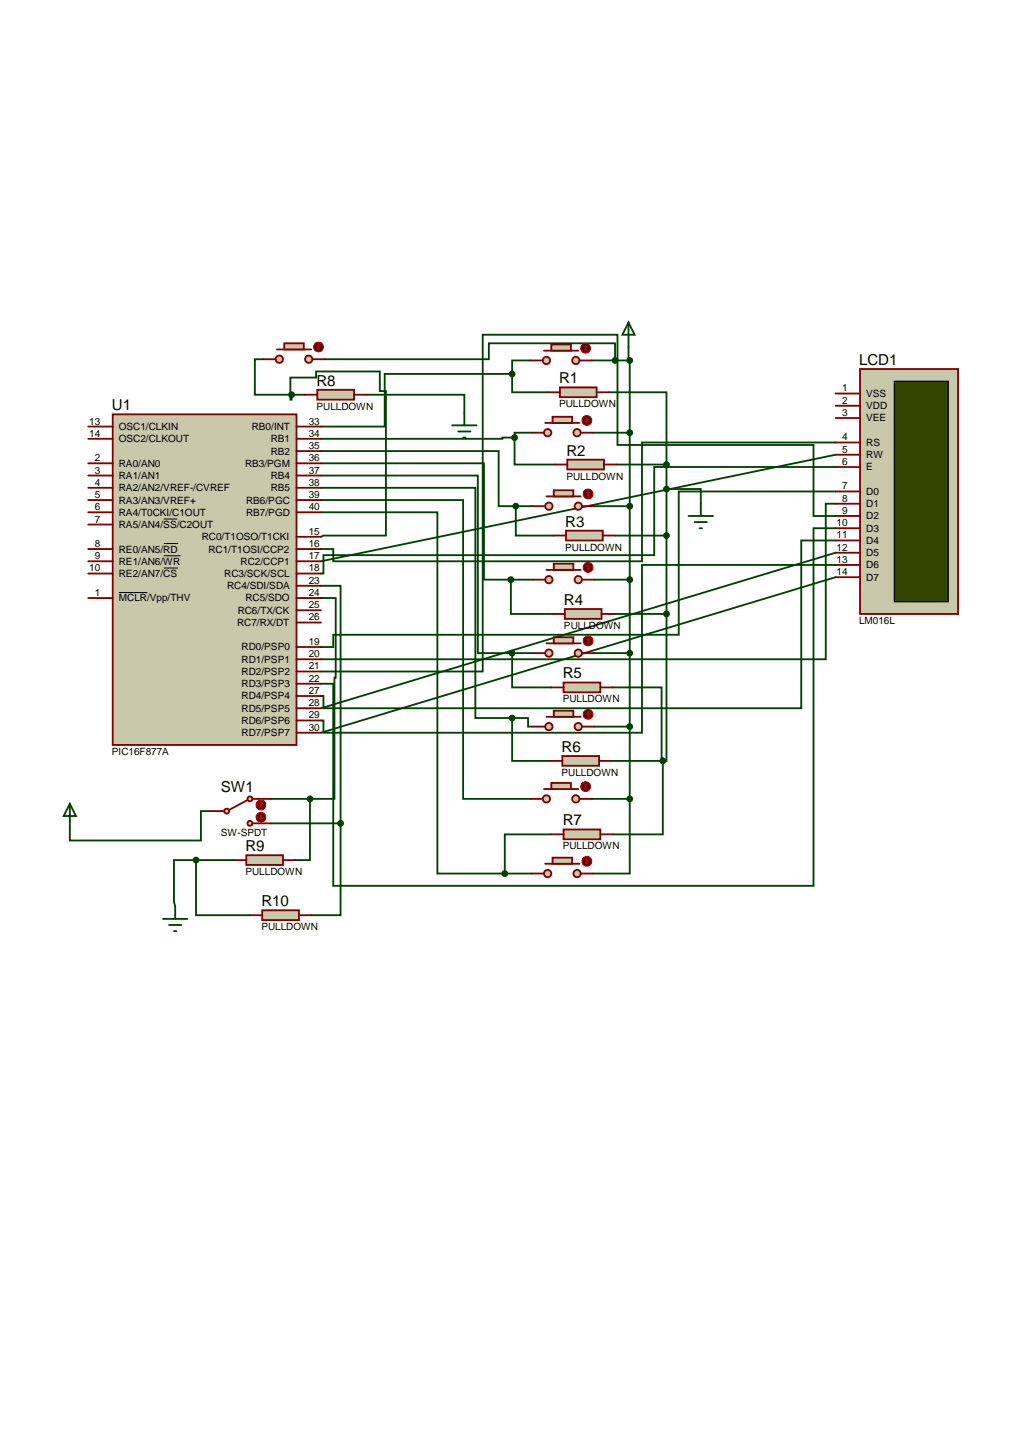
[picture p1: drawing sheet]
<svg xmlns="http://www.w3.org/2000/svg" width="210mm" height="297mm" viewBox="0 0 210 297" stroke-linecap="round" stroke-linejoin="round" font-family="sans-serif">
<g fill="none" stroke="#004000" stroke-width=".38">
<path d="M54.6 74.5h-1.8v7.4h7.7M67.3 74.5h34v-3.3h26.2v3.6M106.2 77.6v3.8h7.3M106.2 77.6h-26.4v10.9h-13.3M110 74.8h-3.8v2.8M122.7 74.8h7.9M130.3 72v2.5h.3v.3M130.6 74.8v90.9M60.5 81.9v1h-.3v-4.6h5.3v-1.3h13.2v4.1h1.3v30h-12.9l-.6 .2M60.5 81.9h2.7M66.5 93.6h36.9v11.4h3.5M66.5 96.1h33.8v24.1h5.6"/>
<path d="M66.5 98.6h32.6v36.9h7.1M75.9 81.9h20.4v3.8M106.7 90.8v5.6h8.4M106.7 90.8h-2.6v.2h-37.6M110.2 89.7h-3.5v1.1M122.9 89.7h7.7M126.2 81.4h12v15M127.8 96.4h10.4M138.2 96.4v30.9M173.2 91.8h-40.1v24.6h-64v-2.5h-2.6M173.2 96.9h-37.6v18.2h-68.5v3.9h-.6M173.2 94.3l-106.7 22.1"/>
<path d="M66.5 103.7h29.5v62h14M66.5 101.2h32.1v47.7h7.6M66.5 106.3h24.2v74.9h13.9M106.9 105v6.1h7.9M106.9 105h3.6M123.2 105h7.4M127.5 111.1h10.7M138.2 101.4h7.1v3.1M173.2 101.9h-32.5v29.8h-71.6v2.5h-2.6M173.2 104.5h-2v32.2h-104.7M173.2 107h-4.5v-14.7h-40.7v-22.9h-27.9v69.9h-33.6M173.2 109.6h-4.5v74.1h-99.6v-41.9h-2.6"/>
<path d="M173.2 112.1h-7.1v34.8h-99v-2.5h-.6M173.2 117.2h-40.1v34.8h-66v-2.6h-.6M173.2 114.6l-106.7 32.3M173.2 119.7l-106.7 32.3M66.5 121.5h4.1v49.3M66.5 124h3.1v16.5h-.3v25.2h-5M105.9 120.2v7.1h8.7M105.9 120.2h4.6M106.2 135.5v7.1h8.1M106.2 135.5h4.3M123.2 135.5h7.4M123.2 120.2h7.4"/>
<path d="M127.3 127.3h10.9M138.2 127.3v30.5h-.8M106.2 148.9h3.3v1.8h1M106.2 148.9v8.9h7.8M123.2 150.7h7.4M126.7 157.8h10.7M127 142.6h10.2v14.7h.2v.5M137.4 157.8v15.3h-10.4M40.6 178.4h-4.5v8.6l.2 1M40.6 178.4v11.4h11.2M40.6 178.4h7.9M43.4 168.2h-1.7v6.1h-27.2v-2.5"/>
<path d="M56.1 165.7h8.2M56.1 170.8h14.5M64.3 165.7v12.7h-3.1M70.6 170.8v19h-6.1M114.3 173.1h-9.7v8.1M122.7 165.7h7.9M130.6 165.7v15.5h-7.7M104.6 181.2h5.6"/>
</g>
<path d="M23.4 85.9h38.1v68.6h-38.1z" fill="#c8c8aa" stroke="#800000" stroke-width=".38"/>
<g fill="none" stroke="#800000" stroke-width=".38">
<path d="M18.3 96.1h5.1M18.3 98.6h5.1M18.3 88.5h5.1M18.3 91h5.1M61.5 96.1h5M61.5 98.6h5M61.5 88.5h5M61.5 91h5M61.5 93.6h5M18.3 101.2h5.1M18.3 106.3h5.1M18.3 108.8h5.1"/>
<path d="M18.3 113.9h5.1M18.3 116.4h5.1M18.3 119h5.1M18.3 103.7h5.1M61.5 101.2h5M61.5 106.3h5M61.5 113.9h5M61.5 116.4h5M61.5 119h5M61.5 103.7h5M61.5 111.3h5M18.3 124h5.1"/>
<path d="M61.5 134.2h5M61.5 136.7h5M61.5 139.3h5M61.5 129.1h5M61.5 126.6h5M61.5 124h5M61.5 121.5h5M61.5 152h5M61.5 149.4h5M61.5 146.9h5M61.5 144.4h5M61.5 141.8h5"/>
</g>
<path d="M34 107.7h2.7M34 112.7h3M34 115.3h3.4M34 117.8h2.9M24.6 122.9h6" fill="none" stroke="#000" stroke-width=".21"/>
<g fill="#c8c8aa" stroke="#800000" stroke-width=".38">
<circle cx="119.6" cy="89.7" r=".76"/>
<circle cx="113.5" cy="89.7" r=".76"/>
</g>
<path d="M113 87.7h7.1" fill="none" stroke="#800000" stroke-width=".38"/>
<path d="M114.6 86.4h4v1.3h-4z" fill="#c8c8aa" stroke="#800000" stroke-width=".38"/>
<path d="M110.2 89.7h2.6M120.4 89.7h2.5" fill="none" stroke="#800000" stroke-width=".38"/>
<circle cx="121.7" cy="87.2" r="1.02" fill="#400000" stroke="#f00" stroke-width=".21"/>
<path d="M121.4 87.5l.3 .2M121.7 86.7v1M121.7 86.7l-.3 .3M121.7 86.7l.2 .3M121.9 87.5l-.2 .2" fill="none" stroke="#f00" stroke-width=".21"/>
<g fill="#c8c8aa" stroke="#800000" stroke-width=".38">
<circle cx="119.9" cy="105" r=".76"/>
<circle cx="113.8" cy="105" r=".76"/>
</g>
<path d="M113.3 103h7.1" fill="none" stroke="#800000" stroke-width=".38"/>
<path d="M114.8 101.7h4.1v1.3h-4.1z" fill="#c8c8aa" stroke="#800000" stroke-width=".38"/>
<path d="M110.5 105h2.5M120.6 105h2.6" fill="none" stroke="#800000" stroke-width=".38"/>
<circle cx="121.9" cy="102.5" r="1.02" fill="#400000" stroke="#f00" stroke-width=".21"/>
<path d="M121.7 102.7l.2 .3M121.9 101.9v1.1M121.9 101.9l-.2 .3M121.9 101.9l.3 .3M122.2 102.7l-.3 .3" fill="none" stroke="#f00" stroke-width=".21"/>
<g fill="#c8c8aa" stroke="#800000" stroke-width=".38">
<circle cx="119.9" cy="120.2" r=".76"/>
<circle cx="113.8" cy="120.2" r=".76"/>
</g>
<path d="M113.3 118.2h7.1" fill="none" stroke="#800000" stroke-width=".38"/>
<path d="M114.8 116.9h4.1v1.3h-4.1z" fill="#c8c8aa" stroke="#800000" stroke-width=".38"/>
<path d="M110.5 120.2h2.5M120.6 120.2h2.6" fill="none" stroke="#800000" stroke-width=".38"/>
<circle cx="121.9" cy="117.7" r="1.02" fill="#400000" stroke="#f00" stroke-width=".21"/>
<path d="M121.7 117.9l.2 .3M121.9 117.2v1M121.9 117.2l-.2 .2M121.9 117.2l.3 .2M122.2 117.9l-.3 .3" fill="none" stroke="#f00" stroke-width=".21"/>
<g fill="#c8c8aa" stroke="#800000" stroke-width=".38">
<circle cx="119.9" cy="135.5" r=".76"/>
<circle cx="113.8" cy="135.5" r=".76"/>
</g>
<path d="M113.3 133.4h7.1" fill="none" stroke="#800000" stroke-width=".38"/>
<path d="M114.8 132.2h4.1v1.2h-4.1z" fill="#c8c8aa" stroke="#800000" stroke-width=".38"/>
<path d="M110.5 135.5h2.5M120.6 135.5h2.6" fill="none" stroke="#800000" stroke-width=".38"/>
<circle cx="121.9" cy="132.9" r="1.02" fill="#400000" stroke="#f00" stroke-width=".21"/>
<path d="M121.7 133.2l.2 .2M121.9 132.4v1M121.9 132.4l-.2 .3M121.9 132.4l.3 .3M122.2 133.2l-.3 .2" fill="none" stroke="#f00" stroke-width=".21"/>
<g fill="#c8c8aa" stroke="#800000" stroke-width=".38">
<circle cx="119.9" cy="150.7" r=".76"/>
<circle cx="113.8" cy="150.7" r=".76"/>
</g>
<path d="M113.3 148.7h7.1" fill="none" stroke="#800000" stroke-width=".38"/>
<path d="M114.8 147.4h4.1v1.3h-4.1z" fill="#c8c8aa" stroke="#800000" stroke-width=".38"/>
<path d="M110.5 150.7h2.5M120.6 150.7h2.6" fill="none" stroke="#800000" stroke-width=".38"/>
<circle cx="121.9" cy="148.2" r="1.02" fill="#400000" stroke="#f00" stroke-width=".21"/>
<path d="M121.7 148.4l.2 .3M121.9 147.7v1M121.9 147.7l-.2 .2M121.9 147.7l.3 .2M122.2 148.4l-.3 .3" fill="none" stroke="#f00" stroke-width=".21"/>
<g fill="#c8c8aa" stroke="#800000" stroke-width=".38">
<circle cx="119.4" cy="74.8" r=".76"/>
<circle cx="113.3" cy="74.8" r=".76"/>
</g>
<path d="M112.8 72.7h7.1" fill="none" stroke="#800000" stroke-width=".38"/>
<path d="M114.3 71.5h4.1v1.2h-4.1z" fill="#c8c8aa" stroke="#800000" stroke-width=".38"/>
<path d="M110 74.8h2.5M120.1 74.8h2.6" fill="none" stroke="#800000" stroke-width=".38"/>
<circle cx="121.4" cy="72.2" r="1.02" fill="#400000" stroke="#f00" stroke-width=".21"/>
<path d="M121.2 72.5l.2 .2M121.4 71.7v1M121.4 71.7l-.2 .3M121.4 71.7l.3 .3M121.7 72.5l-.3 .2" fill="none" stroke="#f00" stroke-width=".21"/>
<g fill="#c8c8aa" stroke="#800000" stroke-width=".38">
<circle cx="119.4" cy="165.7" r=".76"/>
<circle cx="113.3" cy="165.7" r=".76"/>
</g>
<path d="M112.8 163.7h7.1" fill="none" stroke="#800000" stroke-width=".38"/>
<path d="M114.3 162.4h4.1v1.3h-4.1z" fill="#c8c8aa" stroke="#800000" stroke-width=".38"/>
<path d="M110 165.7h2.5M120.1 165.7h2.6" fill="none" stroke="#800000" stroke-width=".38"/>
<circle cx="121.4" cy="163.2" r="1.02" fill="#400000" stroke="#f00" stroke-width=".21"/>
<path d="M121.2 163.4l.2 .3M121.4 162.6v1.1M121.4 162.6l-.2 .3M121.4 162.6l.3 .3M121.7 163.4l-.3 .3" fill="none" stroke="#f00" stroke-width=".21"/>
<g fill="#c8c8aa" stroke="#800000" stroke-width=".38">
<circle cx="119.6" cy="181.2" r=".76"/>
<circle cx="113.5" cy="181.2" r=".76"/>
</g>
<path d="M113 179.2h7.1" fill="none" stroke="#800000" stroke-width=".38"/>
<path d="M114.6 177.9h4v1.3h-4z" fill="#c8c8aa" stroke="#800000" stroke-width=".38"/>
<path d="M110.2 181.2h2.6M120.4 181.2h2.5" fill="none" stroke="#800000" stroke-width=".38"/>
<circle cx="121.7" cy="178.7" r="1.02" fill="#400000" stroke="#f00" stroke-width=".21"/>
<path d="M121.4 178.9l.3 .3M121.7 178.1v1.1M121.7 178.1l-.3 .3M121.7 178.1l.2 .3M121.9 178.9l-.2 .3" fill="none" stroke="#f00" stroke-width=".21"/>
<g fill="#004000" stroke="#004000" stroke-width=".38">
<circle cx="130.6" cy="165.7" r=".51"/>
<circle cx="130.6" cy="150.7" r=".51"/>
<circle cx="130.6" cy="135.5" r=".51"/>
<circle cx="130.6" cy="120.2" r=".51"/>
<circle cx="130.6" cy="105" r=".51"/>
<circle cx="130.6" cy="89.7" r=".51"/>
<circle cx="130.6" cy="74.8" r=".51"/>
</g>
<path d="M130.3 66.9l1.3 2.5h-2.6zM130.3 66.9v5.1" fill="none" stroke="#004000" stroke-width=".38"/>
<path d="M116.1 80.3h7.6v2.1h-7.6z" fill="#c8c8aa" stroke="#800000" stroke-width=".38"/>
<path d="M113.5 81.4h2.6M123.7 81.4h2.5" fill="none" stroke="#800000" stroke-width=".38"/>
<path d="M117.6 95.3h7.6v2.1h-7.6z" fill="#c8c8aa" stroke="#800000" stroke-width=".38"/>
<path d="M115.1 96.4h2.5M125.2 96.4h2.6" fill="none" stroke="#800000" stroke-width=".38"/>
<path d="M117.3 110.1h7.7v2h-7.7z" fill="#c8c8aa" stroke="#800000" stroke-width=".38"/>
<path d="M114.8 111.1h2.5M125 111.1h2.5" fill="none" stroke="#800000" stroke-width=".38"/>
<g fill="#004000" stroke="#004000" stroke-width=".38">
<circle cx="106.2" cy="77.6" r=".51"/>
<circle cx="106.7" cy="90.8" r=".51"/>
<circle cx="106.9" cy="105" r=".51"/>
</g>
<path d="M117.1 126.3h7.6v2.1h-7.6z" fill="#c8c8aa" stroke="#800000" stroke-width=".38"/>
<path d="M114.6 127.3h2.5M124.7 127.3h2.6" fill="none" stroke="#800000" stroke-width=".38"/>
<circle cx="105.9" cy="120.2" r=".51" fill="#004000" stroke="#004000" stroke-width=".38"/>
<path d="M116.8 141.6h7.7v2h-7.7z" fill="#c8c8aa" stroke="#800000" stroke-width=".38"/>
<path d="M114.3 142.6h2.5M124.5 142.6h2.5" fill="none" stroke="#800000" stroke-width=".38"/>
<circle cx="106.2" cy="135.5" r=".51" fill="#004000" stroke="#004000" stroke-width=".38"/>
<path d="M116.6 156.8h7.6v2h-7.6z" fill="#c8c8aa" stroke="#800000" stroke-width=".38"/>
<path d="M114 157.8h2.6M124.2 157.8h2.5" fill="none" stroke="#800000" stroke-width=".38"/>
<circle cx="106.2" cy="148.9" r=".51" fill="#004000" stroke="#004000" stroke-width=".38"/>
<path d="M116.8 172h7.7v2.1h-7.7z" fill="#c8c8aa" stroke="#800000" stroke-width=".38"/>
<path d="M114.3 173.1h2.5M124.5 173.1h2.5" fill="none" stroke="#800000" stroke-width=".38"/>
<g fill="#004000" stroke="#004000" stroke-width=".38">
<circle cx="104.6" cy="181.2" r=".51"/>
<circle cx="137.4" cy="157.8" r=".51"/>
<circle cx="138.2" cy="127.3" r=".51"/>
<circle cx="138.2" cy="111.1" r=".51"/>
<circle cx="138.2" cy="96.4" r=".51"/>
<circle cx="138.2" cy="101.4" r=".51"/>
</g>
<path d="M142.7 107h5.1M144 108.3h2.6M145 109.6h.5M145.3 104.5v2.5" fill="none" stroke="#004000" stroke-width=".38"/>
<path d="M178.3 76.5h20.3v50.8h-20.3z" fill="#c8c8aa" stroke="#800000" stroke-width=".38"/>
<path d="M185.4 79.1h11.2v45.7h-11.2z" fill="#324600" stroke="#000" stroke-width=".25"/>
<g fill="none" stroke="#800000" stroke-width=".38">
<path d="M173.2 96.9h5.1M173.2 94.3h5.1M173.2 91.8h5.1M173.2 81.6h5.1M173.2 84.2h5.1M173.2 86.7h5.1M173.2 119.7h5.1M173.2 117.2h5.1M173.2 114.6h5.1M173.2 112.1h5.1M173.2 109.6h5.1M173.2 107h5.1"/>
<path d="M173.2 104.5h5.1M173.2 101.9h5.1"/>
</g>
<path d="M65.8 80.9h7.6v2h-7.6z" fill="#c8c8aa" stroke="#800000" stroke-width=".38"/>
<path d="M63.2 81.9h2.6M73.4 81.9h2.5" fill="none" stroke="#800000" stroke-width=".38"/>
<g fill="#c8c8aa" stroke="#800000" stroke-width=".38">
<circle cx="64" cy="74.5" r=".76"/>
<circle cx="57.9" cy="74.5" r=".76"/>
</g>
<path d="M57.4 72.5h7.1" fill="none" stroke="#800000" stroke-width=".38"/>
<path d="M58.9 71.2h4.1v1.3h-4.1z" fill="#c8c8aa" stroke="#800000" stroke-width=".38"/>
<path d="M54.6 74.5h2.5M64.8 74.5h2.5" fill="none" stroke="#800000" stroke-width=".38"/>
<circle cx="66" cy="72" r="1.02" fill="#400000" stroke="#f00" stroke-width=".21"/>
<path d="M65.8 72.2l.2 .3M66 71.5v1M66 71.5l-.2 .2M66 71.5l.3 .2M66.3 72.2l-.3 .3" fill="none" stroke="#f00" stroke-width=".21"/>
<g fill="#004000" stroke="#004000" stroke-width=".38">
<circle cx="127.5" cy="74.8" r=".51"/>
<circle cx="60.4" cy="81.9" r=".51"/>
</g>
<path d="M93.7 88.2h5.1M95 89.5h2.5M96 90.8h.5M96.3 85.7v2.5" fill="none" stroke="#004000" stroke-width=".38"/>
<circle cx="47" cy="168.2" r=".51" fill="#c8c8aa" stroke="#800000" stroke-width=".38"/>
<path d="M46 168.2h.5" fill="none" stroke="#800000" stroke-width=".38"/>
<circle cx="51.8" cy="165.7" r=".51" fill="#c8c8aa" stroke="#800000" stroke-width=".38"/>
<path d="M51.3 165.9l-3.8 2.1M52.3 165.7h1.3" fill="none" stroke="#800000" stroke-width=".38"/>
<circle cx="51.8" cy="170.8" r=".51" fill="#c8c8aa" stroke="#800000" stroke-width=".38"/>
<path d="M43.4 168.2h2.6M52.3 170.8h3.8M53.6 165.7h2.5" fill="none" stroke="#800000" stroke-width=".38"/>
<circle cx="54.1" cy="169.5" r="1.02" fill="#400000" stroke="#f00" stroke-width=".21"/>
<path d="M53.8 169.8l.3 .2M54.1 169v1M54.4 169.8l-.3 .2" fill="none" stroke="#f00" stroke-width=".21"/>
<circle cx="54.1" cy="167" r="1.02" fill="#400000" stroke="#f00" stroke-width=".21"/>
<path d="M54.1 166.5l-.3 .2M54.1 166.5l.3 .2M54.1 166.5v1" fill="none" stroke="#f00" stroke-width=".21"/>
<path d="M51.1 177.4h7.6v2h-7.6z" fill="#c8c8aa" stroke="#800000" stroke-width=".38"/>
<path d="M48.5 178.4h2.6M58.7 178.4h2.5" fill="none" stroke="#800000" stroke-width=".38"/>
<path d="M54.4 188.8h7.6v2h-7.6z" fill="#c8c8aa" stroke="#800000" stroke-width=".38"/>
<path d="M51.8 189.8h2.6M62 189.8h2.5" fill="none" stroke="#800000" stroke-width=".38"/>
<g fill="#004000" stroke="#004000" stroke-width=".38">
<circle cx="70.6" cy="170.8" r=".51"/>
<circle cx="64.3" cy="165.7" r=".51"/>
<circle cx="40.6" cy="178.4" r=".51"/>
</g>
<path d="M14.5 166.7l1.2 2.5h-2.5zM14.5 166.7v5.1M33.8 190.6h5.1M35.1 191.9h2.5M36.1 193.1h.5M36.3 188v2.6" fill="none" stroke="#004000" stroke-width=".38"/>
<g font-size="3.1">
<text x="178.1" y="75.7">LCD1</text>
<text x="65.6" y="80">R8</text>
<text x="115.9" y="79.5">R1</text>
<text x="23.2" y="85.1">U1</text>
<text x="117.4" y="94.5">R2</text>
<text x="117.2" y="109.2">R3</text>
<text x="116.9" y="125.5">R4</text>
<text x="116.7" y="140.7">R5</text>
<text x="116.4" y="155.9">R6</text>
<text x="45.8" y="164.3">SW1</text>
<text x="116.7" y="171.2">R7</text>
<text x="50.9" y="176.5">R9</text>
<text x="54.2" y="187.9">R10</text>
</g>
<g font-size="2.1">
<text x="174.6" y="81.2">1</text>
<text x="174.6" y="83.7">2</text>
<text x="179.6" y="82.3">VSS</text>
<text x="18.5" y="88.1">13</text>
<text x="24.6" y="89.2">OSC1/CLKIN</text>
<text x="52.2" y="89.2">RB0/INT</text>
<text x="64" y="88.1">33</text>
<text x="65.6" y="85">PULLDOWN</text>
<text x="115.9" y="84.5">PULLDOWN</text>
<text x="174.6" y="86.3">3</text>
<text x="179.6" y="84.9">VDD</text>
<text x="179.6" y="87.4">VEE</text>
<text x="18.5" y="90.6">14</text>
<text x="19.7" y="95.7">2</text>
<text x="24.6" y="91.7">OSC2/CLKOUT</text>
<text x="56.1" y="94.3">RB2</text>
<text x="56.1" y="91.7">RB1</text>
<text x="64" y="95.7">36</text>
<text x="64" y="93.1">35</text>
<text x="64" y="90.6">34</text>
<text x="174.6" y="93.9">5</text>
<text x="174.6" y="91.4">4</text>
<text x="179.6" y="95">RW</text>
<text x="179.6" y="92.5">RS</text>
<text x="19.7" y="98.2">3</text>
<text x="19.7" y="100.8">4</text>
<text x="24.6" y="96.8">RA0/AN0</text>
<text x="24.6" y="99.4">RA1/AN1</text>
<text x="24.6" y="101.9">RA2/AN2/VREF-/CVREF</text>
<text x="50.8" y="96.8">RB3/PGM</text>
<text x="56.1" y="101.9">RB5</text>
<text x="56.1" y="99.4">RB4</text>
<text x="64" y="100.8">38</text>
<text x="64" y="98.2">37</text>
<text x="117.4" y="99.5">PULLDOWN</text>
<text x="174.6" y="101.5">7</text>
<text x="174.6" y="96.4">6</text>
<text x="179.6" y="97.6">E</text>
<text x="19.7" y="105.8">6</text>
<text x="19.7" y="103.3">5</text>
<text x="24.6" y="107">RA4/T0CKI/C1OUT</text>
<text x="24.6" y="104.4">RA3/AN3/VREF+</text>
<text x="51" y="107">RB7/PGD</text>
<text x="51" y="104.4">RB6/PGC</text>
<text x="64" y="105.8">40</text>
<text x="64" y="103.3">39</text>
<text x="174.6" y="106.6">9</text>
<text x="174.6" y="104.1">8</text>
<text x="179.6" y="107.7">D2</text>
<text x="179.6" y="105.2">D1</text>
<text x="179.6" y="102.7">D0</text>
<text x="19.7" y="108.4">7</text>
<text x="19.7" y="113.5">8</text>
<text x="24.6" y="109.5">RA5/AN4/SS/C2OUT</text>
<text x="41.8" y="112.1">RC0/T1OSO/T1CKI</text>
<text x="64" y="113.5">16</text>
<text x="64" y="110.9">15</text>
<text x="173.4" y="111.7">11</text>
<text x="173.4" y="109.1">10</text>
<text x="179.6" y="112.8">D4</text>
<text x="179.6" y="110.3">D3</text>
<text x="18.5" y="118.5">10</text>
<text x="19.7" y="116">9</text>
<text x="24.6" y="114.6">RE0/AN5/RD</text>
<text x="24.6" y="117.1">RE1/AN6/WR</text>
<text x="24.6" y="119.7">RE2/AN7/CS</text>
<text x="43.2" y="114.6">RC1/T1OSI/CCP2</text>
<text x="46.5" y="119.7">RC3/SCK/SCL</text>
<text x="49.9" y="117.1">RC2/CCP1</text>
<text x="64" y="116">17</text>
<text x="64" y="118.5">18</text>
<text x="117.2" y="114.2">PULLDOWN</text>
<text x="173.4" y="119.3">14</text>
<text x="173.4" y="116.8">13</text>
<text x="173.4" y="114.2">12</text>
<text x="179.6" y="117.9">D6</text>
<text x="179.6" y="115.4">D5</text>
<text x="19.7" y="123.6">1</text>
<text x="24.6" y="124.8">MCLR/Vpp/THV</text>
<text x="47.1" y="122.2">RC4/SDI/SDA</text>
<text x="50.9" y="124.8">RC5/SDO</text>
<text x="64" y="123.6">24</text>
<text x="64" y="121.1">23</text>
<text x="179.6" y="120.4">D7</text>
<text x="49.1" y="129.8">RC7/RX/DT</text>
<text x="49.3" y="127.3">RC6/TX/CK</text>
<text x="64" y="128.7">26</text>
<text x="64" y="126.2">25</text>
<text x="116.9" y="130.5">PULLDOWN</text>
<text x="178.1" y="129.5">LM016L</text>
<text x="50.1" y="134.9">RD0/PSP0</text>
<text x="50.1" y="137.5">RD1/PSP1</text>
<text x="64" y="133.8">19</text>
<text x="64" y="136.3">20</text>
<text x="50.1" y="142.5">RD3/PSP3</text>
<text x="50.1" y="140">RD2/PSP2</text>
<text x="64" y="143.9">27</text>
<text x="64" y="141.4">22</text>
<text x="64" y="138.9">21</text>
<text x="50.1" y="147.6">RD5/PSP5</text>
<text x="50.1" y="145.1">RD4/PSP4</text>
<text x="64" y="149">29</text>
<text x="64" y="146.5">28</text>
<text x="116.7" y="145.7">PULLDOWN</text>
<text x="50.1" y="152.7">RD7/PSP7</text>
<text x="50.1" y="150.2">RD6/PSP6</text>
<text x="64" y="151.6">30</text>
<text x="23.2" y="156.6">PIC16F877A</text>
<text x="116.4" y="160.9">PULLDOWN</text>
<text x="45.8" y="173.4">SW-SPDT</text>
<text x="116.7" y="176.1">PULLDOWN</text>
<text x="50.9" y="181.5">PULLDOWN</text>
<text x="54.2" y="192.9">PULLDOWN</text>
</g>
</svg>
